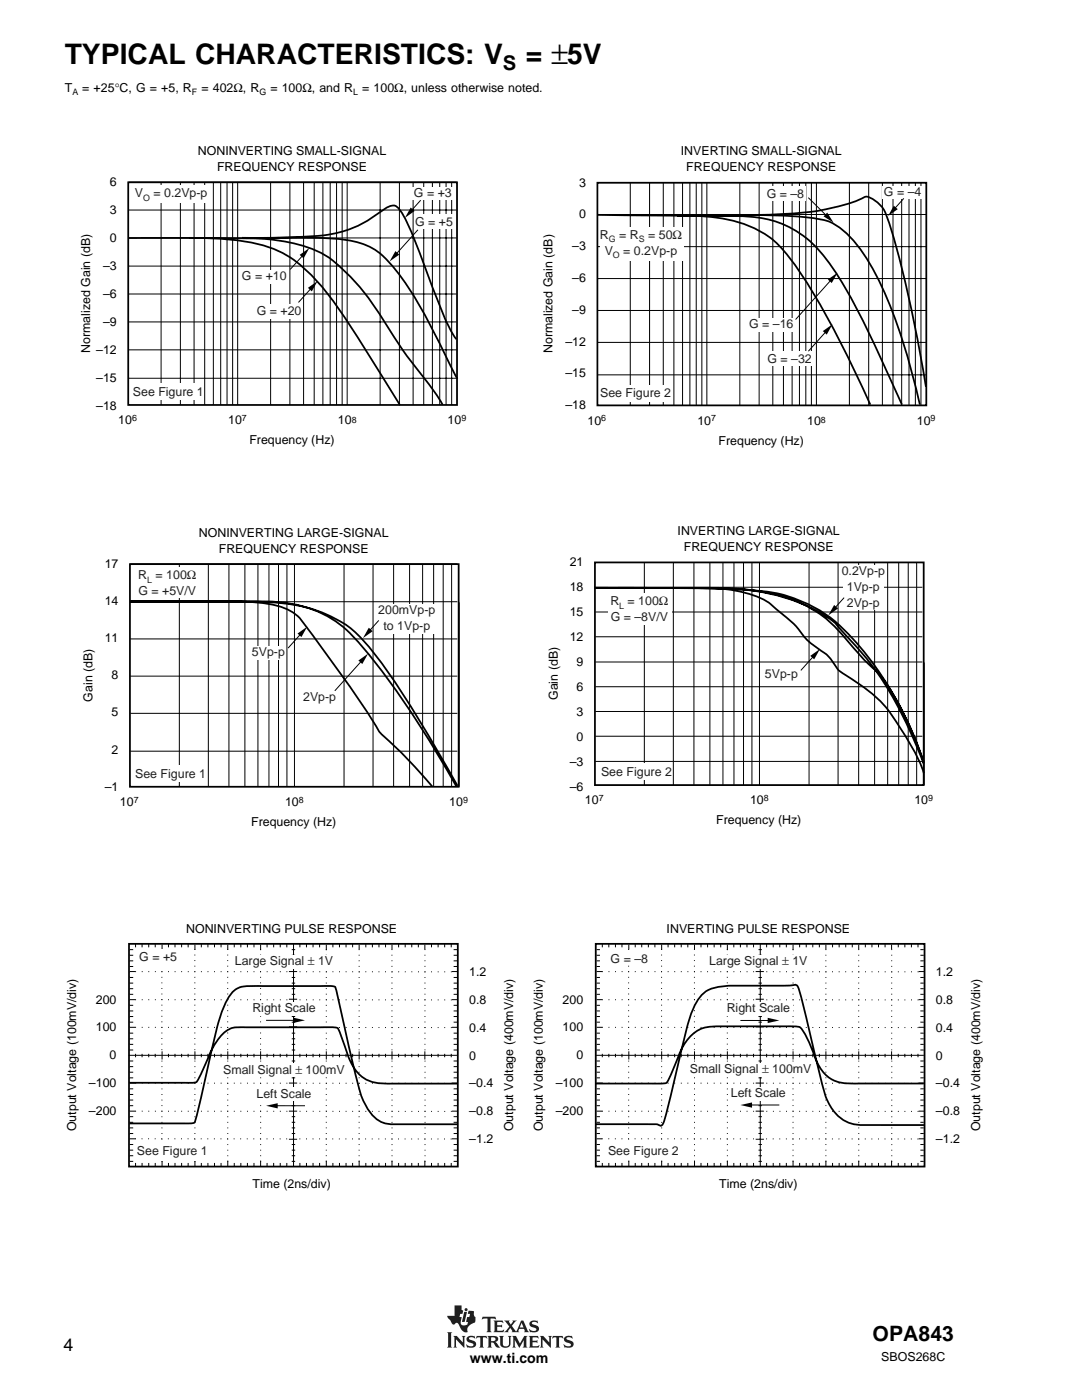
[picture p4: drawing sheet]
<svg xmlns="http://www.w3.org/2000/svg" width="216mm" height="279mm" viewBox="0 0 216 279" stroke-linecap="round" stroke-linejoin="round" font-family="sans-serif">
<g fill="#231f20">
<path d="M90.7 260.5h1.4v.9l.3 .1-.1 .7h-.5l-.1 .6h.4l-.2 1a.56 .56 0 0 0 .5 .7l.8-.1 .2-.6h-.4l.2-1h.4l.2-.6h-.5l.2-.6 1.1 .1-.1 .7 .4 .4v.7a.5 .5 0 0 1-.6 .6l-1 .8v.7a.2 .2 0 0 1 0 .2 .2 .2 0 0 1-.2 .1 2 2 0 0 1-1.6-1.6 .44 .44 0 0 0-.4-.3 .44 .44 0 0 0-.4 .3h-.3l-.2-.1-.9-1.3-.1-.3h1.5z" fill-rule="evenodd"/>
<path d="M92.6 261.8h.6l-.5 2h-.5z" fill-rule="evenodd"/>
<path d="M105.8 263.8l.4-.2 1-.1 .2 .6-.6-.3-.6 .1a.34 .34 0 0 0 0 .4 .34 .34 0 0 0 .4 .1 .77 .77 0 0 1 .9 .4 .77 .77 0 0 1-.2 .9l-.5 .2h-1l-.3-.7 .6 .4h.5a.36 .36 0 0 0 .4-.4 .36 .36 0 0 0-.5-.2 .75 .75 0 0 1-.7-.4 .75 .75 0 0 1 0-.8z" fill-rule="evenodd"/>
<path d="M98.5 263.5h1.8l.1 .6-.4-.3-.8 .1v.6h.8l.2-.2v.7l-.3-.2h-.7v.7l1 .1 .3-.3-.1 .6h-1.9l.2-.4v-1.6z" fill-rule="evenodd"/>
<path d="M96.3 262.8h2.5l.2 .6-.5-.3-.6 .1v2.4l.2 .3h-1l.2-.3v-2.4l-.7-.1-.4 .3z" fill-rule="evenodd"/>
<path d="M100.6 263.5h1.1l-.1 .3 .3 .5 .5-.6-.2-.2h.9l-1 1.1 .9 1.1 1-2.2h.4l.9 2.1 .3 .3h-1l.1-.2-.1-.5h-1l-.2 .5 .2 .2h-1.5l.1-.3-.4-.6-.4 .7 .1 .2h-.9l1-1.2z" fill-rule="evenodd"/>
<circle cx="93" cy="261.4" r=".31"/>
</g>
<path d="M104.1 264l.4 .9h-.8z" fill="#fff"/>
<g fill="#231f20">
<path d="M89.2 265.9h1l-.2 .2v2.6l.2 .2h-1l.2-.2v-2.6z" fill-rule="evenodd"/>
<path d="M90.5 266.6h.6l1.3 1.3-.1-1-.2-.3h.8l-.2 .3v2.1l-1.7-1.7v1.4l.2 .2h-.7l.2-.2v-1.8z" fill-rule="evenodd"/>
<path d="M99.6 266.6h.9l-.2 .3v1.4l.2 .3 .3 .1 .5-.1 .3-.3v-1.4l-.2-.3h.7l-.2 .3v1.3a1.05 1.05 0 0 1-1.1 .8 1.05 1.05 0 0 1-1-.8v-1.3z" fill-rule="evenodd"/>
<path d="M95.1 266.6h2l.1 .6-.4-.3-.4 .1v1.7l.2 .2h-1l.2-.3v-1.6l-.5-.1-.3 .3z" fill-rule="evenodd"/>
<path d="M93.3 266.8l.4-.2h1l.1 .5-.8-.2a.28 .28 0 0 0-.4 .1 .28 .28 0 0 0 .3 .4 .94 .94 0 0 1 1.1 1.1l-.6 .4-1.2 .1-.2-.7 .8 .4 .6-.1a.65 .65 0 0 0-.8-.7 .63 .63 0 0 1-.5-.4 .63 .63 0 0 1 .2-.7z" fill-rule="evenodd"/>
<path d="M102.2 266.6h.8l.7 1.5 .9-1.5h.6l-.2 .3v1.8l.3 .2h-1l.2-.2v-1.2l-.9 1.5-.9-1.6v1.2l.2 .3h-.7l.2-.3v-1.6z" fill-rule="evenodd"/>
<path d="M107.7 266.6h.7l1.2 1.3v-1l-.2-.3h.7l-.2 .3v2.1l-1.6-1.7v1.4l.2 .2h-.8l.2-.2v-1.8z" fill-rule="evenodd"/>
<path d="M105.5 266.6h1.8l.2 .6-.5-.3-.7 .1v.6h.7l.2-.2v.6l-.2-.1h-.7v.7l.9 .1 .4-.3-.1 .5h-2l.2-.2v-1.8z" fill-rule="evenodd"/>
<path d="M110.3 266.6h2l.1 .6-.3-.3-.5 .1v1.7l.2 .2h-1l.2-.2v-1.7l-.4-.1-.5 .3z" fill-rule="evenodd"/>
<path d="M112.7 266.8a1.44 1.44 0 0 1 1.3-.1l.1-.1 .2 .5-.4-.2a.51 .51 0 0 0-.8 .3l.1 .1a1.26 1.26 0 0 1 1.3 .9l-.3 .6-.6 .2h-.9l-.3-.7 .8 .4 .7-.1a.38 .38 0 0 0-.1-.5 .38 .38 0 0 0-.4-.1 .72 .72 0 0 1-.8-.3 .72 .72 0 0 1 .1-.9z" fill-rule="evenodd"/>
<path d="M97.3 266.6h1.3a.62 .62 0 0 1 .8 .5 .62 .62 0 0 1-.6 .7l1 1-.2 .2a1.03 1.03 0 0 1-1.1-.9l-.5-.2v.8l.2 .2h-.9l.2-.3v-1.6z" fill-rule="evenodd"/>
</g>
<path d="M98 266.9h.4a.39 .39 0 0 1 .5 .3 .39 .39 0 0 1-.4 .4h-.5z" fill-rule="evenodd" fill="#fff"/>
<g fill="none" stroke="#000" stroke-width=".2">
<path d="M25.6 36.3h65.5M32.1 36.4v44.4M36 36.4v44.4M38.7 36.4v44.4M40.8 36.4v44.4M42.6 36.4v44.4M44 36.4v44.4M45.3 36.4v44.4M46.4 36.4v44.4M47.4 36.4v44.4M54 36.4v44.4M57.8 36.4v44.4"/>
<path d="M60.6 36.4v44.4M62.7 36.4v44.4M64.4 36.4v44.4M65.9 36.4v44.4M67.2 36.4v44.4M68.3 36.4v44.4M69.3 36.4v44.4M75.9 36.4v44.4M79.7 36.4v44.4M82.4 36.4v44.4M84.5 36.4v44.4M86.3 36.4v44.4"/>
<path d="M87.7 36.4v44.4M89 36.4v44.4M90.1 36.4v44.4M25.6 58.7h65.5M25.6 53.1h65.5M25.6 47.5h65.5M25.6 41.9h65.5M25.6 75.5h65.5M25.6 69.8h65.5M25.6 64.2h65.5"/>
</g>
<path d="M25.6 36.4h65.6v44.4h-65.6zM25.6 47.5h.2a636.7 636.7 0 0 1 28 .3 27.8 27.8 0 0 1 11.6 3.4 44.7 44.7 0 0 1 11.5 13.3 106.5 106.5 0 0 0 9.1 12.7l2.3 3.6M37.7 47.5a53.7 53.7 0 0 1 15.5 1.7 21.7 21.7 0 0 1 10.2 7.1 110.7 110.7 0 0 1 10.4 14.9l6 9.7M48.3 47.5h4.9a117.1 117.1 0 0 1 16.5 .5 13.2 13.2 0 0 1 9.1 5.7 95.1 95.1 0 0 1 10.5 18.2l2 3.7M49.5 47.5l7.5-.1a53.1 53.1 0 0 0 11.3-1.2 26 26 0 0 0 8.5-4.6 1.95 1.95 0 0 1 3 .3 48.2 48.2 0 0 1 4.4 9.8 115.7 115.7 0 0 0 6.2 15.1l.7 .9" fill="none" stroke="#000" stroke-width=".35"/>
<g fill="#fff">
<path d="M26.3 37h15.2v3.4h-15.2z"/>
<path d="M48 53.9h9.5v2.7h-9.5z"/>
<path d="M50.7 60.6h9.7v3h-9.7z"/>
<path d="M82.6 42.9h8.1v2.8h-8.1z"/>
<path d="M82.3 37.2h8.1v2.6h-8.1z"/>
<path d="M26.3 76.5h14.2v3.3h-14.2z"/>
</g>
<path d="M59.8 50.9l1.9-1.4-1.1 2.1zM61.4 57.5l2-1.4-1.2 2zM78.9 50.1l.8 .7-2 1.4zM82 41.4l.7 .7-1.9 1.4z" fill="#000"/>
<g fill="none" stroke="#000" stroke-width=".2">
<path d="M83.9 40l-2.2 2.4M119.3 36.4h65.5M125.8 36.5v44.4M129.6 36.5v44.4M132.3 36.5v44.4M134.5 36.5v44.4M136.2 36.5v44.4M137.7 36.5v44.4M138.9 36.5v44.4M140 36.5v44.4M141 36.5v44.4M147.6 36.5v44.4"/>
<path d="M151.5 36.5v44.4M154.2 36.5v44.4M156.3 36.5v44.4M158.1 36.5v44.4M159.5 36.5v44.4M160.8 36.5v44.4M161.9 36.5v44.4M162.9 36.5v44.4M169.5 36.5v44.4M173.3 36.5v44.4M176.1 36.5v44.4M178.2 36.5v44.4"/>
<path d="M179.9 36.5v44.4M181.4 36.5v44.4M182.6 36.5v44.4M183.8 36.5v44.4M60.8 50.6l-2.9 3.2M62.4 57.1l-2.8 3.3M83.4 45.9l-4.7 5.2M119.3 55.6h65.5M119.3 49.2h65.5M119.3 42.8h65.5M119.3 74.8h65.5M119.3 68.3h65.5"/>
<path d="M119.3 62h65.5"/>
</g>
<path d="M119.2 36.5h65.6v44.4h-65.6zM119.1 42.9l13 .1a59.2 59.2 0 0 1 13.8 1 19 19 0 0 1 11.9 7.7 140.3 140.3 0 0 1 13.3 23.6l2.6 5.5M135.1 43l2.2 .1a134.6 134.6 0 0 1 13.9 .3 20.1 20.1 0 0 1 14.1 8.9 134.2 134.2 0 0 1 11.9 22.5l2.8 6M137.5 43l7.1-.1a99.2 99.2 0 0 1 19.9 1 12.9 12.9 0 0 1 6.5 4.9 62.9 62.9 0 0 1 9.2 19.3l1.4 4.9 1.9 7.8M142.3 43l13.8-.3a43.8 43.8 0 0 0 15.9-3.1l.5-.3a2.68 2.68 0 0 1 2.4 1 6.3 6.3 0 0 1 2.3 3.7 235 235 0 0 1 7.6 33.2" fill="none" stroke="#000" stroke-width=".35"/>
<g fill="#fff">
<path d="M119.7 45.3h16.7v6.7h-16.7z"/>
<path d="M149.2 63.4h9.4v2.8h-9.4z"/>
<path d="M152.6 70.1h9.7v3h-9.7z"/>
<path d="M152.7 37.2h8.1v2.9h-8.1z"/>
<path d="M176 37.1h8.1v2.5h-8.1z"/>
<path d="M119.7 76.9h14.2v3.2h-14.2z"/>
</g>
<path d="M165.1 42.4l1.2 2-2-1.2zM165.2 55.8l1.9-1.4-1.1 2.1zM178.4 41l.7 .7-1.9 1.4zM164.2 66.1l1.9-1.4-1.1 2.1z" fill="#000"/>
<g fill="none" stroke="#000" stroke-width=".2">
<path d="M161.3 39.4l4 4M180.3 39.6l-2.2 2.4M166.2 55.5l-7.5 8.3M165.2 65.8l-3.9 4.3M26 112.5h65.3M35.8 112.6v44.4M41.6 112.6v44.4M45.7 112.6v44.4M48.9 112.6v44.4M51.5 112.6v44.4M53.7 112.6v44.4M55.6 112.6v44.4"/>
<path d="M57.3 112.6v44.4M58.8 112.6v44.4M68.6 112.6v44.4M74.4 112.6v44.4M78.5 112.6v44.4M81.7 112.6v44.4M84.3 112.6v44.4M86.5 112.6v44.4M88.4 112.6v44.4M90.1 112.6v44.4M26 134.9h65.3M26 127.5h65.3"/>
<path d="M26 120.1h65.3M91.6 120.2v36.8M26 149.9h65.3M26 142.4h65.3"/>
</g>
<path d="M25.9 112.6h65.6v44.4h-65.6zM25.9 120.1h15.1a152.3 152.3 0 0 1 16 .4 25.7 25.7 0 0 1 13.8 5.6 71.6 71.6 0 0 1 10.2 13.4l4.1 6.6 6.2 10.7M25.9 120h23.6a31.9 31.9 0 0 1 13.6 1.9 23.2 23.2 0 0 1 9.7 7.7 183.5 183.5 0 0 1 18.3 27.3M26 120h12.2a132.8 132.8 0 0 1 14.7 .4 10.3 10.3 0 0 1 7.3 3.5 313.7 313.7 0 0 1 15.8 22.5l.8 .8a88.1 88.1 0 0 1 9.4 9.7" fill="none" stroke="#000" stroke-width=".35"/>
<g fill="#fff">
<path d="M26.6 113.3h13.2v6h-13.2z"/>
<path d="M49.9 129h7.1v2.7h-7.1z"/>
<path d="M59.8 137.7h8.1v2.8h-8.1z"/>
<path d="M75 120.5h11.9v5.9h-11.9z"/>
<path d="M26.8 152.8h14.2v3.3h-14.2z"/>
</g>
<path d="M59.4 126.4l1.9-1.3-1.2 2zM73.6 125.3l.8 .7-2 1.3zM71.5 131.8l2-1.4-1.2 2.1z" fill="#000"/>
<g fill="none" stroke="#000" stroke-width=".2">
<path d="M118.8 117.2h65.3M128.6 112.3v44.4M134.4 112.3v44.4M138.5 112.3v44.4M141.7 112.3v44.4M144.3 112.3v44.4M146.5 112.3v44.4M148.4 112.3v44.4M150 112.3v44.4M151.5 112.3v44.4M161.4 112.3v44.4M167.2 112.3v44.4"/>
<path d="M171.3 112.3v44.4M174.5 112.3v44.4M177.1 112.3v44.4M179.3 112.3v44.4M181.2 112.3v44.4M182.9 112.3v44.4M60.4 126.1l-2.9 3.2M72.5 131.5l-5.7 6.4M75.6 123.8l-2.2 2.5M118.8 137.1h65.3M118.8 132.1h65.3M118.8 127.1h65.3"/>
<path d="M118.8 122.1h65.3M184.4 132.2v24.5M118.8 152h65.3M118.8 146.9h65.3M118.8 142h65.3"/>
</g>
<path d="M118.7 117.3h17.2a127.1 127.1 0 0 1 19 1.1 28.1 28.1 0 0 1 16.3 10.2 68.6 68.6 0 0 1 13.1 23.7M118.7 117.3l19.3 .1a65.8 65.8 0 0 1 17.1 1.4 31.4 31.4 0 0 1 11.5 5.5l1.4 1.6a63.3 63.3 0 0 1 13.8 20.6l2.5 5.9M118.7 117.3h13.9a124.1 124.1 0 0 1 12.3 .3 19.3 19.3 0 0 1 8.9 3l1.1 .9a22.2 22.2 0 0 1 5.7 5.8l1.9 1.6a11.3 11.3 0 0 1 4.1 3.8 4.2 4.2 0 0 0 2.1 2 28.5 28.5 0 0 1 10.4 9.8 41.7 41.7 0 0 1 5.2 9.8M118.7 117.3h15.9a99.4 99.4 0 0 1 17.3 .8 25.6 25.6 0 0 1 17.3 9.9l3.7 4.2a23.8 23.8 0 0 1 6.5 8.5l2.8 6 2.1 5.4M118.7 112.2h65.6v44.5h-65.6z" fill="none" stroke="#000" stroke-width=".35"/>
<g fill="#fff">
<path d="M121.4 118.4h12.5v6.3h-12.5z"/>
<path d="M152.3 133.3h7.2v2.7h-7.2z"/>
<path d="M168.2 112.7h8.1v8.9h-8.1z"/>
<path d="M119.7 152.4h14.2v3.3h-14.2z"/>
</g>
<path d="M161.7 130.9l1.9-1.4-1.1 2.1zM166.4 120.7l.8 .7-1.9 1.4z" fill="#000"/>
<g fill="none" stroke="#000" stroke-width=".2">
<path d="M168.4 119.3l-2.2 2.4M162.7 130.6l-2.9 3.2M25.9 198.4h.7M25.9 197.3h.7M25.9 196.2h.7M25.9 195.1h.7M25.9 192.9h.7M25.9 191.8h.7M25.9 190.6h.7M25.9 189.5h.7M25.9 199.5h1.1M25.9 193.9h1.1"/>
<path d="M27 188.4v.7M28.3 188.4v.7M29.7 188.4v.7M31 188.4v.7M32.3 188.5v1M33.6 188.4v.7M34.9 188.4v.7M36.2 188.4v.7M37.5 188.4v.7M38.9 188.5v1.1M40.2 188.4v.7M41.5 188.4v.7"/>
<path d="M42.8 188.4v.7M44.1 188.4v.7M45.4 188.5v1.1M46.7 188.4v.7M48.1 188.4v.7M49.4 188.4v.7M50.7 188.4v.7M52 188.5v1.1M53.3 188.4v.7M54.6 188.4v.7M55.9 188.4v.7M57.2 188.4v.7"/>
<path d="M57.7 193.9h1.6M57.7 199.4h1.6M58.2 198.4h.7M58.2 197.3h.7M58.2 196.2h.7M58.2 195.1h.7M58.2 192.9h.7M58.2 191.8h.7M58.2 190.6h.7M58.2 189.5h.7M58.6 188.3v44.5M59.8 188.4v.7"/>
<path d="M61.2 188.4v.7M62.5 188.4v.7M63.8 188.4v.7M65.1 188.5v1.1M66.4 188.4v.7M67.7 188.4v.7M69 188.4v.7M70.4 188.4v.7M71.7 188.5v1M73 188.4v.7M74.3 188.4v.7M75.6 188.4v.7"/>
<path d="M76.9 188.4v.7M78.2 188.5v1M79.5 188.4v.7M80.9 188.4v.7M82.2 188.4v.7M83.5 188.4v.7M84.8 188.5v1M86.1 188.4v.7M87.4 188.4v.7M88.7 188.4v.7M90 188.4v.7M90.2 199.5h1.1"/>
<path d="M90.2 193.9h1.1M90.5 198.4h.7M90.5 197.3h.7M90.5 196.2h.7M90.5 195.1h.7M90.5 192.9h.7M90.5 191.8h.7M90.5 190.6h.7M90.5 189.5h.7M25.7 210.6h65.5M25.9 219.5h.7M25.9 218.4h.7"/>
<path d="M25.9 217.3h.7M25.9 215.1h.7M25.9 214h.7M25.9 212.9h.7M25.9 211.7h.7M25.9 209.6h.7M25.9 208.4h.7M25.9 207.3h.7M25.9 206.2h.7M25.9 204h.7M25.9 202.9h.7M25.9 201.8h.7"/>
<path d="M25.9 200.6h.7M25.9 205h1.1M25.9 216.1h1.1M27 210.3v.7M28.3 210.3v.7M29.7 210.3v.7M31 210.3v.7M32.3 209.8v1.6M33.6 210.3v.7M34.9 210.3v.7M36.2 210.3v.7M37.5 210.3v.7"/>
<path d="M38.9 209.8v1.6M40.2 210.3v.7M41.5 210.3v.7M42.8 210.3v.7M44.1 210.3v.7M45.4 209.8v1.6M46.7 210.3v.7M48.1 210.3v.7M49.4 210.3v.7M50.7 210.3v.7M52 209.8v1.6M53.3 210.3v.7"/>
<path d="M54.6 210.3v.7M55.9 210.3v.7M57.2 210.3v.7M57.7 216.1h1.6M57.7 204.9h1.6M58.2 219.5h.7M58.2 218.4h.7M58.2 217.3h.7M58.2 215.1h.7M58.2 214h.7M58.2 212.9h.7M58.2 211.7h.7"/>
<path d="M58.2 209.6h.7M58.2 208.4h.7M58.2 207.3h.7M58.2 206.2h.7M58.2 204h.7M58.2 202.9h.7M58.2 201.8h.7M58.2 200.6h.7M59.8 210.3v.7M61.2 210.3v.7M62.5 210.3v.7M63.8 210.3v.7"/>
<path d="M65.1 209.8v1.6M66.4 210.3v.7M67.7 210.3v.7M69 210.3v.7M70.4 210.3v.7M71.7 209.8v1.6M73 210.3v.7M74.3 210.3v.7M75.6 210.3v.7M76.9 210.3v.7M78.2 209.8v1.6M79.5 210.3v.7"/>
<path d="M80.9 210.3v.7M82.2 210.3v.7M83.5 210.3v.7M84.8 209.8v1.6M86.1 210.3v.7M87.4 210.3v.7M88.7 210.3v.7M90 210.3v.7M90.2 205h1.1M90.2 216.1h1.1M90.5 219.5h.7M90.5 218.4h.7"/>
<path d="M90.5 217.3h.7M90.5 215.1h.7M90.5 214h.7M90.5 212.9h.7M90.5 211.7h.7M90.5 209.6h.7M90.5 208.4h.7M90.5 207.3h.7M90.5 206.2h.7M90.5 204h.7M90.5 202.9h.7M90.5 201.8h.7"/>
<path d="M90.5 200.6h.7M25.9 231.8h.7M25.9 230.7h.7M25.9 229.5h.7M25.9 228.4h.7M25.9 226.2h.7M25.9 225.1h.7M25.9 224h.7M25.9 222.9h.7M25.9 220.7h.7M25.9 221.8h1.1M25.9 227.3h1.1"/>
<path d="M27 232.1v.7M28.3 232.1v.7M29.7 232.1v.7M31 232.1v.7M32.3 231.6v1.2M33.6 232.1v.7M34.9 232.1v.7M36.2 232.1v.7M37.5 232.1v.7M38.9 231.6v1.2M40.2 232.1v.7M41.5 232.1v.7"/>
<path d="M42.8 232.1v.7M44.1 232.1v.7M45.4 231.6v1.2M46.7 232.1v.7M48.1 232.1v.7M49.4 232.1v.7M50.7 232.1v.7M52 231.6v1.2M53.3 232.1v.7M54.6 232.1v.7M55.9 232.1v.7M57.2 232.1v.7"/>
<path d="M57.7 221.8h1.6M57.7 227.4h1.6M58.2 231.8h.7M58.2 230.7h.7M58.2 229.5h.7M58.2 228.4h.7M58.2 226.2h.7M58.2 225.1h.7M58.2 224h.7M58.2 222.9h.7M58.2 220.7h.7M59.8 232.1v.7"/>
<path d="M61.2 232.1v.7M62.5 232.1v.7M63.8 232.1v.7M65.1 231.6v1.2M66.4 232.1v.7M67.7 232.1v.7M69 232.1v.7M70.4 232.1v.7M71.7 231.6v1.2M73 232.1v.7M74.3 232.1v.7M75.6 232.1v.7"/>
<path d="M76.9 232.1v.7M78.2 231.6v1.2M79.5 232.1v.7M80.9 232.1v.7M82.2 232.1v.7M83.5 232.1v.7M84.8 231.6v1.2M86.1 232.1v.7M87.4 232.1v.7M88.7 232.1v.7M90 232.1v.7M90.2 221.8h1.1"/>
<path d="M90.2 227.3h1.1M90.5 231.8h.7M90.5 230.7h.7M90.5 229.5h.7M90.5 228.4h.7M90.5 226.2h.7M90.5 225.1h.7M90.5 224h.7M90.5 222.9h.7M90.5 220.7h.7"/>
</g>
<path d="M25.7 188.4h65.6v44.4h-65.6zM25.8 216.1h12.1a1.43 1.43 0 0 0 1.8-.9l.8-1.7a27.6 27.6 0 0 1 3.3-6.5 4.7 4.7 0 0 1 4.9-2l18.4 .1a2.07 2.07 0 0 1 .9 1.4l.8 2.4a11.3 11.3 0 0 0 3.6 6.1 9.4 9.4 0 0 0 6.2 1.3h12.6M25.8 224.2h12a.99 .99 0 0 0 1.1-.4l3.1-13.2a45.5 45.5 0 0 1 3.2-10.9 4.7 4.7 0 0 1 5.2-2.9h15.2l1.3 .2 3.9 16.9a26.4 26.4 0 0 0 2.7 7.6 5.6 5.6 0 0 0 5.7 2.9h12" fill="none" stroke="#000" stroke-width=".35"/>
<path d="M27 199.5l63.4 .1M27 193.9h63.4M27 216.2h63.4M27 205l63.4 .1M26.9 227.3h63.5M27 221.8h63.4" fill="none" stroke="#000" stroke-width=".2" stroke-dasharray=".2 1.1" stroke-linecap="butt"/>
<g fill="none" stroke="#000" stroke-width=".2" stroke-dasharray=".2 .9" stroke-linecap="butt">
<path d="M32.3 189.4v20.3M38.9 189.4v20.3M45.4 189.4v20.3M52 189.4v20.3M65.1 189.4v20.3M71.7 189.4v20.3M78.2 189.4v20.3M84.8 189.4v20.3M32.3 211.7v20.3M38.9 211.7v20.3M45.4 211.7v20.3M52 211.7v20.3"/>
<path d="M65.1 211.7v20.3M71.7 211.7v20.3M78.2 211.7v20.3M84.8 211.7v20.3"/>
</g>
<g fill="#fff">
<path d="M27.6 189.4h8.8v3.4h-8.8z"/>
<path d="M46.2 190.7h20.8v2.7h-20.8z"/>
<path d="M27.2 228.2h14.3v3.4h-14.3z"/>
<path d="M44.2 212.3h24.8v2.7h-24.8z"/>
<path d="M49.9 200h13.6v2.7h-13.6z"/>
</g>
<path d="M58.5 203.1l2.4 .5-2.4 .5z" fill="#000"/>
<path d="M53.1 203.6h6.3" fill="none" stroke="#000" stroke-width=".2"/>
<path d="M50.7 217.1h12.3v2.7h-12.3z" fill="#fff"/>
<path d="M53.1 220.7l2.3-.5v1z" fill="#000"/>
<g fill="none" stroke="#000" stroke-width=".2">
<path d="M119 198.4h.7M119 197.3h.7M119 196.2h.7M119 195.1h.7M119 192.9h.7M119 191.8h.7M119 190.6h.7M119 189.5h.7M119.1 199.5h1.1M119.1 193.9h1.1M120.2 188.4v.7M121.5 188.4v.7"/>
<path d="M122.8 188.4v.7M124.1 188.4v.7M125.5 188.5v1M126.8 188.4v.7M128.1 188.4v.7M129.4 188.4v.7M130.7 188.4v.7M132 188.5v1.1M133.3 188.4v.7M134.6 188.4v.7M135.9 188.4v.7M137.2 188.4v.7"/>
<path d="M138.6 188.5v1.1M139.9 188.4v.7M141.2 188.4v.7M142.5 188.4v.7M143.8 188.4v.7M145.1 188.5v1.1M146.4 188.4v.7M147.7 188.4v.7M149 188.4v.7M150.4 188.4v.7M150.8 193.9h1.6M150.8 199.4h1.6"/>
<path d="M151.3 198.4h.7M151.3 197.3h.7M151.3 196.2h.7M151.3 195.1h.7M151.3 192.9h.7M151.3 191.8h.7M151.3 190.6h.7M151.3 189.5h.7M151.7 188.3v44.5M153 188.4v.7M154.3 188.4v.7M155.6 188.4v.7"/>
<path d="M156.9 188.4v.7M158.2 188.5v1.1M159.6 188.4v.7M160.9 188.4v.7M162.2 188.4v.7M163.5 188.4v.7M164.8 188.5v1M166.1 188.4v.7M167.4 188.4v.7M168.8 188.4v.7M170.1 188.4v.7M171.4 188.5v1"/>
<path d="M172.7 188.4v.7M174 188.4v.7M175.3 188.4v.7M176.6 188.4v.7M177.9 188.5v1M179.2 188.4v.7M180.6 188.4v.7M181.9 188.4v.7M183.2 188.4v.7M183.3 199.5h1.1M183.3 193.9h1.1M183.6 198.4h.7"/>
<path d="M183.6 197.3h.7M183.6 196.2h.7M183.6 195.1h.7M183.6 192.9h.7M183.6 191.8h.7M183.6 190.6h.7M183.6 189.5h.7M118.8 210.6h65.5M119 219.5h.7M119 218.4h.7M119 217.3h.7M119 215.1h.7"/>
<path d="M119 214h.7M119 212.9h.7M119 211.7h.7M119 209.6h.7M119 208.4h.7M119 207.3h.7M119 206.2h.7M119 204h.7M119 202.9h.7M119 201.8h.7M119 200.6h.7M119.1 205h1.1"/>
<path d="M119.1 216.1h1.1M120.2 210.3v.7M121.5 210.3v.7M122.8 210.3v.7M124.1 210.3v.7M125.5 209.8v1.6M126.8 210.3v.7M128.1 210.3v.7M129.4 210.3v.7M130.7 210.3v.7M132 209.8v1.6M133.3 210.3v.7"/>
<path d="M134.6 210.3v.7M135.9 210.3v.7M137.2 210.3v.7M138.6 209.8v1.6M139.9 210.3v.7M141.2 210.3v.7M142.5 210.3v.7M143.8 210.3v.7M145.1 209.8v1.6M146.4 210.3v.7M147.7 210.3v.7M149 210.3v.7"/>
<path d="M150.4 210.3v.7M150.8 216.1h1.6M150.8 204.9h1.6M151.3 219.5h.7M151.3 218.4h.7M151.3 217.3h.7M151.3 215.1h.7M151.3 214h.7M151.3 212.9h.7M151.3 211.7h.7M151.3 209.6h.7M151.3 208.4h.7"/>
<path d="M151.3 207.3h.7M151.3 206.2h.7M151.3 204h.7M151.3 202.9h.7M151.3 201.8h.7M151.3 200.6h.7M153 210.3v.7M154.3 210.3v.7M155.6 210.3v.7M156.9 210.3v.7M158.2 209.8v1.6M159.6 210.3v.7"/>
<path d="M160.9 210.3v.7M162.2 210.3v.7M163.5 210.3v.7M164.8 209.8v1.6M166.1 210.3v.7M167.4 210.3v.7M168.8 210.3v.7M170.1 210.3v.7M171.4 209.8v1.6M172.7 210.3v.7M174 210.3v.7M175.3 210.3v.7"/>
<path d="M176.6 210.3v.7M177.9 209.8v1.6M179.2 210.3v.7M180.6 210.3v.7M181.9 210.3v.7M183.2 210.3v.7M183.3 205h1.1M183.3 216.1h1.1M183.6 219.5h.7M183.6 218.4h.7M183.6 217.3h.7M183.6 215.1h.7"/>
<path d="M183.6 214h.7M183.6 212.9h.7M183.6 211.7h.7M183.6 209.6h.7M183.6 208.4h.7M183.6 207.3h.7M183.6 206.2h.7M183.6 204h.7M183.6 202.9h.7M183.6 201.8h.7M183.6 200.6h.7M54.5 220.7h6.4"/>
<path d="M119 231.8h.7M119 230.7h.7M119 229.5h.7M119 228.4h.7M119 226.2h.7M119 225.1h.7M119 224h.7M119 222.9h.7M119 220.7h.7M119.1 221.8h1.1M119.1 227.3h1.1M120.2 232.1v.7"/>
<path d="M121.5 232.1v.7M122.8 232.1v.7M124.1 232.1v.7M125.5 231.6v1.2M126.8 232.1v.7M128.1 232.1v.7M129.4 232.1v.7M130.7 232.1v.7M132 231.6v1.2M133.3 232.1v.7M134.6 232.1v.7M135.9 232.1v.7"/>
<path d="M137.2 232.1v.7M138.6 231.6v1.2M139.9 232.1v.7M141.2 232.1v.7M142.5 232.1v.7M143.8 232.1v.7M145.1 231.6v1.2M146.4 232.1v.7M147.7 232.1v.7M149 232.1v.7M150.4 232.1v.7M150.8 221.8h1.6"/>
<path d="M150.8 227.4h1.6M151.3 231.8h.7M151.3 230.7h.7M151.3 229.5h.7M151.3 228.4h.7M151.3 226.2h.7M151.3 225.1h.7M151.3 224h.7M151.3 222.9h.7M151.3 220.7h.7M153 232.1v.7M154.3 232.1v.7"/>
<path d="M155.6 232.1v.7M156.9 232.1v.7M158.2 231.6v1.2M159.6 232.1v.7M160.9 232.1v.7M162.2 232.1v.7M163.5 232.1v.7M164.8 231.6v1.2M166.1 232.1v.7M167.4 232.1v.7M168.8 232.1v.7M170.1 232.1v.7"/>
<path d="M171.4 231.6v1.2M172.7 232.1v.7M174 232.1v.7M175.3 232.1v.7M176.6 232.1v.7M177.9 231.6v1.2M179.2 232.1v.7M180.6 232.1v.7M181.9 232.1v.7M183.2 232.1v.7M183.3 221.8h1.1M183.3 227.3h1.1"/>
<path d="M183.6 231.8h.7M183.6 230.7h.7M183.6 229.5h.7M183.6 228.4h.7M183.6 226.2h.7M183.6 225.1h.7M183.6 224h.7M183.6 222.9h.7M183.6 220.7h.7"/>
</g>
<path d="M118.9 188.4h65.6v44.4h-65.6z" fill="none" stroke="#000" stroke-width=".35"/>
<path d="M120.1 199.5l63.5 .1M120.1 193.9h63.5M120.1 216.2h63.5M120.1 205l63.5 .1M120.1 227.3h63.4M120.1 221.8h63.5" fill="none" stroke="#000" stroke-width=".2" stroke-dasharray=".2 1.1" stroke-linecap="butt"/>
<g fill="none" stroke="#000" stroke-width=".2" stroke-dasharray=".2 .9" stroke-linecap="butt">
<path d="M125.4 189.4v20.3M132 189.4v20.3M138.6 189.4v20.3M145.1 189.4v20.3M158.2 189.4v20.3M164.8 189.4v20.3M171.3 189.4v20.3M177.9 189.4v20.3M125.4 211.7v20.3M132 211.7v20.3M138.6 211.7v20.3M145.1 211.7v20.3"/>
<path d="M158.2 211.7v20.3M164.8 211.7v20.3M171.4 211.7v20.3M177.9 211.7v20.3"/>
</g>
<g fill="#fff">
<path d="M140.8 190.7h20.9v2.7h-20.9z"/>
<path d="M120.7 228.4h15.6v2.7h-15.6z"/>
<path d="M137.5 212.1h24.2v2.7h-24.2z"/>
<path d="M144.5 200h13.6v2.7h-13.6z"/>
</g>
<path d="M153.2 203.1l2.3 .6-2.3 .5z" fill="#000"/>
<path d="M147.7 203.7h6.4" fill="none" stroke="#000" stroke-width=".2"/>
<path d="M145.3 216.9h12.3v2.7h-12.3z" fill="#fff"/>
<path d="M147.7 220.5l2.4-.5v1.1z" fill="#000"/>
<path d="M149.2 220.5h6.3" fill="none" stroke="#000" stroke-width=".2"/>
<path d="M121.5 190h8.1v2.6h-8.1z" fill="#fff"/>
<path d="M184.3 216.2h-9.8a41.2 41.2 0 0 1-7.3-.3 7.1 7.1 0 0 1-4.6-4.8 17.9 17.9 0 0 0-2.9-6.1l-1.6-.2h-13.1a13.9 13.9 0 0 0-5.4 .7 10.7 10.7 0 0 0-4.7 6.4l-1.7 4a1.56 1.56 0 0 1-1.5 .4l-12.8-.1M118.9 224.4h9.7a8.4 8.4 0 0 1 3.3 .3 2.64 2.64 0 0 0 .9-1.8l3.3-14a30.1 30.1 0 0 1 3.2-9.5 6.7 6.7 0 0 1 5.8-2.7l12.9-.1a.81 .81 0 0 1 1.2 .3l1.1 3.7 3.3 13.9a28.2 28.2 0 0 0 1.8 5.8 7.3 7.3 0 0 0 7.5 4.2h11.6" fill="none" stroke="#000" stroke-width=".35"/>
<g font-size="5.6">
<text x="12.9" y="12.7">TYPICAL CHARACTERISTICS: V</text>
<text x="104.9" y="12.7">= ±5V</text>
</g>
<text font-size="4.2" x="174.1" y="267.7">OPA843</text>
<text font-size="4" x="100.3" y="14.1">S</text>
<text font-size="3.5" x="12.7" y="269.5">4</text>
<text font-size="2.8" x="93.8" y="272">www.ti.com</text>
<g font-size="2.5">
<text x="12.9" y="18.3">T</text>
<text x="16.4" y="18.3">= +25°C, G = +5, R</text>
<text x="40.2" y="18.3">= 402Ω, R</text>
<text x="54" y="18.3">= 100Ω, and R</text>
<text x="72.3" y="18.3">= 100Ω, unless otherwise noted.</text>
<text x="39.5" y="30.9">NONINVERTING SMALL-SIGNAL</text>
<text x="43.3" y="34.1">FREQUENCY RESPONSE</text>
<text x="135.8" y="31">INVERTING SMALL-SIGNAL</text>
<text x="136.9" y="34.2">FREQUENCY RESPONSE</text>
<text x="21.9" y="37.2">6</text>
<text x="115.6" y="37.2">3</text>
<text x="21.9" y="42.7">3</text>
<text x="115.6" y="43.6">0</text>
<text x="20.6" y="53.9">–3</text>
<text x="21.9" y="48.3">0</text>
<text x="114.2" y="49.9">–3</text>
<text x="20.6" y="59.5">–6</text>
<text x="114.2" y="56.3">–6</text>
<text x="20.6" y="65">–9</text>
<text x="114.2" y="62.6">–9</text>
<text x="18" y="70.4" transform="rotate(-90 18 70.4)">Normalized Gain (dB)</text>
<text x="19.2" y="70.6">–12</text>
<text x="110.3" y="70.5" transform="rotate(-90 110.3 70.5)">Normalized Gain (dB)</text>
<text x="112.8" y="69">–12</text>
<text x="19.2" y="76.2">–15</text>
<text x="112.8" y="75.3">–15</text>
<text x="19.2" y="81.7">–18</text>
<text x="112.8" y="81.7">–18</text>
<text x="23.6" y="84.7">10</text>
<text x="45.5" y="84.7">10</text>
<text x="49.8" y="88.7">Frequency (Hz)</text>
<text x="67.4" y="84.7">10</text>
<text x="89.3" y="84.7">10</text>
<text x="117.2" y="84.8">10</text>
<text x="139.2" y="84.8">10</text>
<text x="143.4" y="88.7">Frequency (Hz)</text>
<text x="161.1" y="84.8">10</text>
<text x="183" y="84.8">10</text>
<text x="39.7" y="107.2">NONINVERTING LARGE-SIGNAL</text>
<text x="135.2" y="106.8">INVERTING LARGE-SIGNAL</text>
<text x="20.9" y="113.4">17</text>
<text x="43.7" y="110.4">FREQUENCY RESPONSE</text>
<text x="113.7" y="113">21</text>
<text x="136.4" y="109.9">FREQUENCY RESPONSE</text>
<text x="113.7" y="118">18</text>
<text x="20.9" y="120.8">14</text>
<text x="113.7" y="123">15</text>
<text x="20.9" y="128.2">11</text>
<text x="113.7" y="127.9">12</text>
<text x="22.3" y="135.6">8</text>
<text x="115.1" y="132.9">9</text>
<text x="115.1" y="137.9">6</text>
<text x="18.5" y="140" transform="rotate(-90 18.5 140)">Gain (dB)</text>
<text x="22.3" y="143">5</text>
<text x="111.3" y="139.7" transform="rotate(-90 111.3 139.7)">Gain (dB)</text>
<text x="115.1" y="142.9">3</text>
<text x="115.1" y="147.8">0</text>
<text x="22.3" y="150.4">2</text>
<text x="113.7" y="152.8">–3</text>
<text x="20.9" y="157.8">–1</text>
<text x="23.9" y="160.9">10</text>
<text x="56.9" y="160.9">10</text>
<text x="89.7" y="160.9">10</text>
<text x="113.7" y="157.8">–6</text>
<text x="116.7" y="160.5">10</text>
<text x="149.7" y="160.5">10</text>
<text x="182.4" y="160.5">10</text>
<text x="50.1" y="164.9">Frequency (Hz)</text>
<text x="142.9" y="164.5">Frequency (Hz)</text>
<text x="37.1" y="186.2">NONINVERTING PULSE RESPONSE</text>
<text x="133" y="186.2">INVERTING PULSE RESPONSE</text>
<text x="93.6" y="194.9">1.2</text>
<text x="186.8" y="194.9">1.2</text>
<text x="19.1" y="200.3">200</text>
<text x="93.6" y="200.4">0.8</text>
<text x="112.3" y="200.3">200</text>
<text x="186.8" y="200.4">0.8</text>
<text x="19.1" y="205.8">100</text>
<text x="93.6" y="205.9">0.4</text>
<text x="112.3" y="205.8">100</text>
<text x="186.8" y="205.9">0.4</text>
<text x="21.9" y="211.4">0</text>
<text x="93.6" y="211.5">0</text>
<text x="115" y="211.4">0</text>
<text x="186.8" y="211.5">0</text>
<text x="17.8" y="216.9">–100</text>
<text x="93.6" y="217">–0.4</text>
<text x="110.9" y="216.9">–100</text>
<text x="186.8" y="217">–0.4</text>
<text x="15.2" y="225.8" transform="rotate(-90 15.2 225.8)">Output Voltage (100mV/div)</text>
<text x="17.8" y="222.5">–200</text>
<text x="93.6" y="222.6">–0.8</text>
<text x="102.4" y="225.8" transform="rotate(-90 102.4 225.8)">Output Voltage (400mV/div)</text>
<text x="108.3" y="225.8" transform="rotate(-90 108.3 225.8)">Output Voltage (100mV/div)</text>
<text x="110.9" y="222.5">–200</text>
<text x="186.8" y="222.6">–0.8</text>
<text x="195.6" y="225.8" transform="rotate(-90 195.6 225.8)">Output Voltage (400mV/div)</text>
<text x="93.6" y="228.1">–1.2</text>
<text x="186.8" y="228.1">–1.2</text>
<text x="50.4" y="237.1">Time (2ns/div)</text>
<text x="143.5" y="237.1">Time (2ns/div)</text>
<text x="175.9" y="271.5">SBOS268C</text>
</g>
<g font-size="2.5" fill="#231f20">
<text x="26.9" y="39.4">V</text>
<text x="30.6" y="39.4">= 0.2Vp-p</text>
<text x="82.6" y="39.4">G = +3</text>
<text x="153" y="39.5">G =</text>
<text x="157.7" y="39.5">–8</text>
<text x="176.4" y="39.2">G =</text>
<text x="181.1" y="39.2">–4</text>
<text x="82.8" y="45.1">G = +5</text>
<text x="119.7" y="47.6">R</text>
<text x="123.6" y="47.6">= R</text>
<text x="129.3" y="47.6">= 50Ω</text>
<text x="120.7" y="50.8">V</text>
<text x="124.4" y="50.8">= 0.2Vp-p</text>
<text x="48.3" y="55.9">G = +10</text>
<text x="51.2" y="62.9">G = +20</text>
<text x="149.5" y="65.4">G =</text>
<text x="154.2" y="65.4">–16</text>
<text x="153.1" y="72.4">G = –32</text>
<text x="26.5" y="79">See Figure 1</text>
<text x="119.8" y="79.3">See Figure 2</text>
<text x="27.6" y="115.6">R = 100Ω</text>
<text x="27.6" y="118.8">G = +5V/V</text>
<text x="167.9" y="114.8">0.2Vp-p</text>
<text x="169" y="118">1Vp-p</text>
<text x="75.5" y="122.5">200mVp-p</text>
<text x="76.5" y="125.7">to 1Vp-p</text>
<text x="121.8" y="120.8">R = 100Ω</text>
<text x="121.9" y="124">G = –8V/V</text>
<text x="169" y="121.1">2Vp-p</text>
<text x="50.3" y="131">5Vp-p</text>
<text x="152.6" y="135.3">5Vp-p</text>
<text x="60.5" y="139.9">2Vp-p</text>
<text x="27" y="155.3">See Figure 1</text>
<text x="119.9" y="154.9">See Figure 2</text>
<text x="27.8" y="191.8">G = +5</text>
<text x="46.9" y="192.7">Large Signal ± 1V</text>
<text x="121.8" y="192.1">G =</text>
<text x="126.6" y="192.1">–8</text>
<text x="141.5" y="192.7">Large Signal ± 1V</text>
<text x="50.4" y="202">Right Scale</text>
<text x="145" y="202">Right Scale</text>
<text x="44.5" y="214.3">Small Signal</text>
<text x="58.9" y="214.3">± 100mV</text>
<text x="137.7" y="214.1">Small Signal</text>
<text x="152.1" y="214.1">± 100mV</text>
<text x="51.2" y="219.1">Left Scale</text>
<text x="145.8" y="218.9">Left Scale</text>
<text x="27.3" y="230.6">See Figure 1</text>
<text x="121.3" y="230.4">See Figure 2</text>
</g>
<g font-size="1.8">
<text x="14.4" y="18.9">A</text>
<text x="38.3" y="18.9">F</text>
<text x="51.8" y="18.9">G</text>
<text x="70.5" y="18.9">L</text>
<text x="26.4" y="84">6</text>
<text x="48.3" y="84">7</text>
<text x="92.1" y="84">9</text>
<text x="70.2" y="84.3">8</text>
<text x="120" y="84.1">6</text>
<text x="141.9" y="84.1">7</text>
<text x="163.8" y="84.4">8</text>
<text x="185.7" y="84.1">9</text>
<text x="26.7" y="160.2">7</text>
<text x="59.6" y="160.2">8</text>
<text x="92.4" y="160.2">9</text>
<text x="119.5" y="159.8">7</text>
<text x="152.4" y="159.8">8</text>
<text x="185.2" y="159.8">9</text>
</g>
<g font-size="1.8" fill="#231f20">
<text x="28.6" y="40.1">O</text>
<text x="121.5" y="48.3">G</text>
<text x="122.3" y="51.5">O</text>
<text x="127.5" y="48.3">S</text>
<text x="29.4" y="116.3">L</text>
<text x="123.6" y="121.5">L</text>
</g>
</svg>
